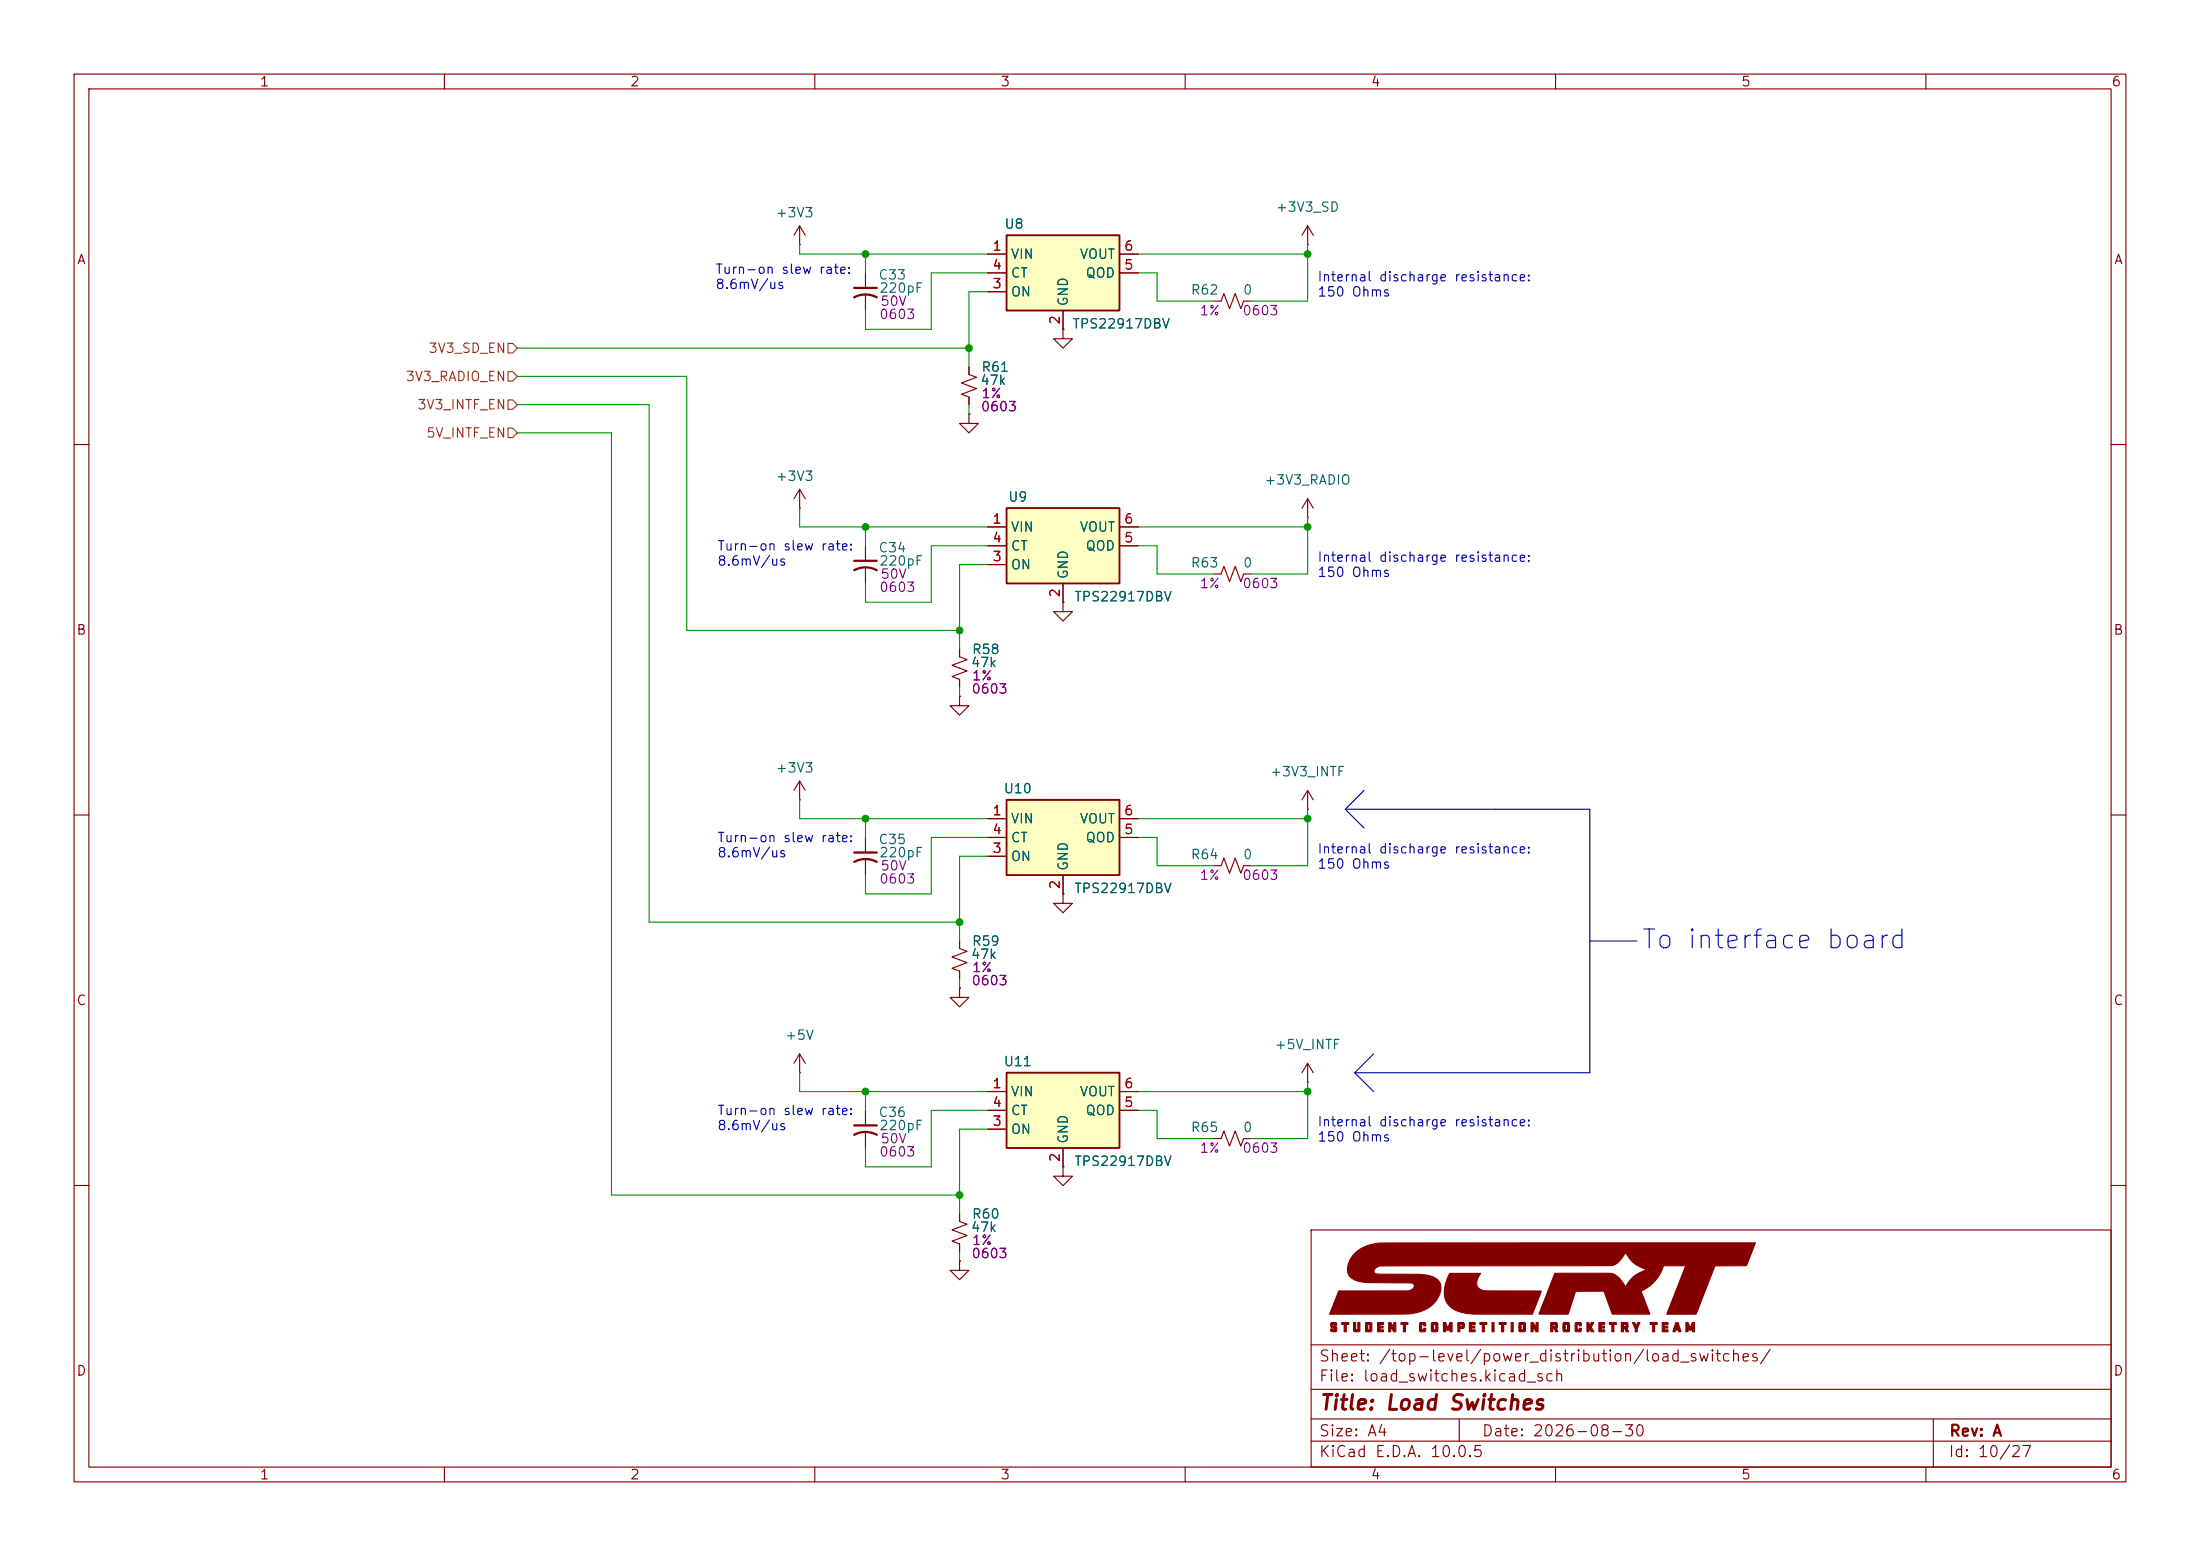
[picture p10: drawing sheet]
<svg xmlns="http://www.w3.org/2000/svg" width="297mm" height="210mm" viewBox="0 0 297 210" stroke-linecap="round" stroke-linejoin="round" font-family="sans-serif">
<g fill="none" stroke="#840000" stroke-width=".15">
<path d="M10 10h277v190h-277zM12 12h273v186h-273zM60 10v2M110 10v2M160 10v2M210 10v2M260 10v2M176.5 33h.1M176.5 30.5l-.7 1.3M176.5 30.5l.8 1.3M176.5 30.5v2.5M143.5 44.5v1.2h1.3l-1.3 1.3-1.3-1.3h1.3"/>
<path d="M143.5 44.5h.1M163.8 40.6h1l.4-1 .8 2.1 .8-2.1 .7 2.1 .4-1.1h1M10 60h2M285 60h2M10 110h2M116.8 113v2.1M116.8 116.1v2M163.8 116.8h1l.4-1 .8 2.1 .8-2.1 .7 2.1 .4-1.1h1M285 110h2M116.8 149.9v2M116.8 152.9v2M10 160h2"/>
<path d="M177 166h108v32h-108zM285 160h2M60 198v2M110 198v2M160 198v2M177 194.5h108M177 191.5h108M177 187.5h108M177 181.5h108M197 191.5v3M210 198v2M260 198v2"/>
<path d="M261 191.5v6.5"/>
</g>
<g fill="#840000" stroke="#840000" stroke-width=".15">
<path d="M179.7 178.5h.6l.1 .1 .1 .3-.6-.1v.1l.1 .1a.41 .41 0 0 1 .5 .2 .41 .41 0 0 1-.2 .5h-.5l-.2-.1v-.2l.6 .1v-.2h-.1a.42 .42 0 0 1-.5-.3 .42 .42 0 0 1 .1-.5z"/>
<path d="M181.1 178.5h1v.3h-.4v.9h-.2v-.9h-.4z"/>
<path d="M182.7 178.5h.3v1h.3v-1h.3v1.1l-.1 .1h-.7l-.1-.1z"/>
<path d="M184.4 178.5h.7l.1 .1v1l-.1 .1h-.7v-.6h.2v.4h.3v-.7h-.3v.3h-.2z"/>
<path d="M186 178.5h.8v.3h-.5v.2h.4v.2h-.4v.3h.5v.2h-.8z"/>
<path d="M187.5 178.5h.3l.4 .7v-.7h.2v1.2h-.2l-.4-.6-.1 .6h-.2z"/>
<path d="M189.1 178.5h1v.3h-.4v.9h-.2v-.9h-.4z"/>
<path d="M191.8 178.5h.6l.1 .1v.3h-.3v-.1h-.3v.7h.3v-.2h.3v.3l-.1 .1h-.6l-.2-.1v-1z"/>
<path d="M193.3 178.5h.7l.1 .1v1l-.1 .1h-.7l-.1-.1v-.5h.3v.4h.3v-.7h-.3v.3h-.3v-.5z"/>
<path d="M194.9 178.5h.3l.3 .7 .3-.7h.2v1.2h-.2v-.6l-.2 .4h-.3l-.2-.4v.6h-.2z"/>
<path d="M196.8 178.5h.4a.37 .37 0 0 1 .4 .1 .37 .37 0 0 1 .1 .4l-.1 .3h-.5v.4h-.3v-.8h.3v.1h.3v-.2h-.3v.1h-.3z"/>
<path d="M198.4 178.5h.7v.3h-.5v.2h.5v.2h-.5v.3h.5v.2h-.7z"/>
<path d="M199.8 178.5h.9v.3h-.3v.9h-.3v-.9h-.3z"/>
<path d="M201.4 178.5h.3v1.2h-.3z"/>
<path d="M202.4 178.5h.9v.3h-.3v.9h-.3v-.9h-.3z"/>
<path d="M204 178.5h.3v1.2h-.3z"/>
<path d="M205.2 178.5h.6l.1 .1v1l-.1 .1h-.6l-.1-.1v-.5h.2v.4h.4v-.7h-.4v.3h-.2v-.5z"/>
<path d="M206.7 178.5h.3l.4 .7v-.7h.2v1.2h-.2l-.4-.6v.6h-.3z"/>
<path d="M209.4 178.5h.3a.34 .34 0 0 1 .4 0 .34 .34 0 0 1 .2 .4v.3l-.2 .1 .2 .4h-.3l-.2-.4h-.2v.4h-.2v-.8h.2v.1h.4v-.2h-.4v.1h-.2z"/>
<path d="M211.1 178.5h.7l.1 .1v1l-.1 .1h-.7l-.1-.1v-.5h.3v.4h.3v-.7h-.3v.3h-.3v-.5z"/>
<path d="M212.8 178.5h.6l.1 .1v.3h-.3v-.1h-.3v.7h.3v-.2h.3v.3l-.1 .1h-.6l-.2-.1v-1z"/>
<path d="M214.2 178.5h.3v.5l.3-.5h.4l-.4 .6 .4 .6h-.3l-.4-.5v.5h-.3z"/>
<path d="M215.9 178.5h.7v.3h-.5v.2h.5v.2h-.5v.3h.5v.2h-.7z"/>
<path d="M217.3 178.5h.9v.3h-.3v.9h-.3v-.9h-.3z"/>
<path d="M218.9 178.5h.4a.34 .34 0 0 1 .4 0 .34 .34 0 0 1 .1 .4v.3l-.2 .1 .3 .4h-.4l-.2-.4h-.1v.4h-.3v-.8h.3v.1h.3v-.2h-.3v.1h-.3z"/>
<path d="M220.4 178.5h.3l.2 .5 .2-.5h.3l-.4 .8v.4h-.2v-.4z"/>
<path d="M222.8 178.5h.9v.3h-.3v.9h-.3v-.9h-.3z"/>
<path d="M224.4 178.5h.8v.3h-.5v.2h.4v.2h-.4v.3h.5v.2h-.8z"/>
<path d="M226.2 178.5h.3l.4 1.2a.25 .25 0 0 1-.3-.2h-.4a.22 .22 0 0 1-.1 .2 .22 .22 0 0 1-.2 0l.1-.5h.5l-.1-.3-.1 .3h-.3z"/>
<path d="M227.6 178.5h.3l.3 .7 .3-.7h.3v1.2h-.3v-.6l-.2 .4h-.2l-.2-.4v.6h-.3z"/>
<path d="M182.8 169.2a6.3 6.3 0 0 1 4.6-1.4l49.6-.1-1.2 3.1h-4.3l-2.5 6.6h-4l2.6-6.6h-3a5.6 5.6 0 0 1-3 3.5l1.1 3.1h-5l-1.1-2.9a.24 .24 0 0 0-.1-.2 .24 .24 0 0 0-.3 0h-3.5l-1 3.1h-3.9l2.1-5.5h7.6a3.5 3.5 0 0 1 2 1.8 4.6 4.6 0 0 1 2.7-2.3 4.5 4.5 0 0 1-2.7-2.3h-.1a2.78 2.78 0 0 1-1.7 1.7l-31.3 .1a.88 .88 0 0 0-.9 .8 .93 .93 0 0 0 1 .3h3.2a10.5 10.5 0 0 1 3.9 .4 1.67 1.67 0 0 1 .7 2.4 4.7 4.7 0 0 1-4 2.5l-10.8 .1 1.2-3.2h9.4a.69 .69 0 0 0 .8-.9 2.61 2.61 0 0 0-1.6-.2h-4.4a4.5 4.5 0 0 1-2.6-.8 2.26 2.26 0 0 1 .3-2.8z"/>
<path d="M195.7 171.9h4.2a1.52 1.52 0 0 0-.2 2l.3 .2a28.8 28.8 0 0 0 5.2 .1l2.9 .1-1.2 3.1h-5.8a11.3 11.3 0 0 1-4.6-.6 2.92 2.92 0 0 1-1.2-3.9z"/>
</g>
<path d="M115.3 116.3a3.2 3.2 0 0 1 3.1 0M115.3 115.1h3.1M115.3 153.2a3.2 3.2 0 0 1 3.1 0M115.3 151.9h3.1" fill="none" stroke="#840000" stroke-width=".3"/>
<path d="M135.9 31.8h15.2v10.1h-15.2z" fill="#ffffc2"/>
<path d="M135.9 31.8h15.2v10.1h-15.2z" fill="none" stroke="#840000" stroke-width=".25"/>
<g fill="none" stroke="#840000" stroke-width=".15">
<path d="M133.3 34.3h2.6M133.3 39.4h2.6M133.3 36.8h2.6M151.1 34.3h2.6M151.1 36.8h2.6M130.8 49.5v1l1 .4-2 .8 2 .8-2 .7 1 .4v1M143.5 41.9v2.6M107.9 68.6h.1M107.9 66l-.7 1.3M107.9 66l.8 1.3M107.9 66v2.6M143.5 81.3v1.3h1.3l-1.3 1.2-1.3-1.2h1.3"/>
<path d="M143.5 81.3h.1M176.5 109.2h.1M176.5 106.7l-.7 1.3M176.5 106.7l.8 1.3M176.5 106.7v2.5M143.5 157.5v1.3h1.3l-1.3 1.2-1.3-1.2h1.3M143.5 157.5h.1"/>
</g>
<path d="M135.9 144.8h15.2v10.1h-15.2z" fill="#ffffc2"/>
<path d="M135.9 144.8h15.2v10.1h-15.2z" fill="none" stroke="#840000" stroke-width=".25"/>
<path d="M129.5 127v1l1.1 .4-2.1 .8 2.1 .7-2.1 .8 1 .4v1M133.3 147.3h2.6M133.3 152.4h2.6M133.3 149.9h2.6M143.5 154.9v2.6M151.1 147.3h2.6M151.1 149.9h2.6" fill="none" stroke="#840000" stroke-width=".15"/>
<path d="M135.9 68.6h15.2v10.1h-15.2z" fill="#ffffc2"/>
<path d="M135.9 68.6h15.2v10.1h-15.2z" fill="none" stroke="#840000" stroke-width=".25"/>
<g fill="none" stroke="#840000" stroke-width=".15">
<path d="M107.9 33h.1M107.9 30.5v2.5M107.9 30.5l-.7 1.3M107.9 30.5l.8 1.3M116.8 36.8v2.1M116.8 39.9v2M133.3 71.1h2.6M133.3 76.2h2.6M133.3 73.7h2.6M143.5 78.7v2.6M151.1 71.1h2.6M151.1 73.7h2.6"/>
<path d="M129.5 94v1.3h1.3l-1.3 1.2-1.2-1.2h1.2M129.5 94h.1M129.5 87.6v1l1.1 .4-2.1 .8 2.1 .8-2.1 .7 1 .4v1M107.9 108h.1M107.9 105.4v2.6M107.9 105.4l-.7 1.3M107.9 105.4l.8 1.3M143.5 120.7v1.2h1.3l-1.3 1.3-1.3-1.3h1.3M143.5 120.7h.1M107.9 144.8h.1M107.9 142.2l-.7 1.3M107.9 142.2l.8 1.3"/>
<path d="M107.9 142.2v2.6M163.8 153.7h1l.4-1 .8 2 .8-2 .7 2 .4-1h1M176.5 146.1h.1M176.5 143.5l-.7 1.3M176.5 143.5l.8 1.3M176.5 143.5v2.6"/>
</g>
<path d="M115.3 38.9h3.1M115.3 40.1a3.2 3.2 0 0 1 3.1 0" fill="none" stroke="#840000" stroke-width=".3"/>
<path d="M135.9 108h15.2v10.1h-15.2z" fill="#ffffc2"/>
<path d="M135.9 108h15.2v10.1h-15.2z" fill="none" stroke="#840000" stroke-width=".25"/>
<g fill="none" stroke="#840000" stroke-width=".15">
<path d="M133.3 34.3h2.6M133.3 39.4h2.6M133.3 36.8h2.6M151.1 34.3h2.6M151.1 36.8h2.6M130.8 55.9v1.3h1.3l-1.3 1.2-1.3-1.2h1.3M130.8 55.9h.1M130.8 49.5v1M130.8 53.6v1M143.5 44.5h.1M143.5 41.9v2.6M116.8 73.7v2"/>
<path d="M116.8 76.7v2M133.3 71.1h2.6M133.3 76.2h2.6M133.3 73.7h2.6M143.5 78.7v2.6M151.1 71.1h2.6M151.1 73.7h2.6M163.8 77.5h1l.4-1 .8 2 .8-2 .7 2 .4-1h1M176.5 69.9h.1M176.5 67.3l-.7 1.3M176.5 67.3l.8 1.3M176.5 67.3v2.6"/>
<path d="M129.5 94h.1M129.5 87.6v1M129.5 91.7v1M143.5 81.3h.1M133.3 110.5h2.6M133.3 115.6h2.6M133.3 113h2.6M143.5 118.1v2.6M151.1 110.5h2.6M151.1 113h2.6M129.5 133.4v1.2h1.3l-1.3 1.3-1.2-1.3h1.2M129.5 133.4h.1"/>
<path d="M129.5 127v1M129.5 131.1v1M143.5 120.7h.1M133.3 147.3h2.6M133.3 152.4h2.6M133.3 149.9h2.6M143.5 157.5h.1M143.5 154.9v2.6M151.1 147.3h2.6M151.1 149.9h2.6M129.5 170.2v1.3h1.3l-1.3 1.2-1.2-1.2h1.2M129.5 170.2h.1"/>
<path d="M129.5 163.8v1l1.1 .4-2.1 .8 2.1 .8-2.1 .7 1 .4v1"/>
</g>
<path d="M115.3 77a3.2 3.2 0 0 1 3.1 0M115.3 75.7h3.1" fill="none" stroke="#840000" stroke-width=".3"/>
<path d="M68.6 50.2h.6l.6 .6-.6 .6h-.6zM68.6 54h.6l.6 .6-.6 .6h-.6zM68.6 46.4h.6l.6 .6-.6 .6h-.6zM68.6 57.8h.6l.6 .6-.6 .7h-.6z" fill="none" stroke="#725600" stroke-width=".15"/>
<path d="M181.6 109.2l2.5 2.6M181.6 109.2h33v35.6h-31.7M184.1 106.7l-2.5 2.5M214.6 127h6.4M182.9 144.8l2.5 2.5M185.4 142.2l-2.5 2.6" fill="none" stroke="#0000c2" stroke-width=".15"/>
<g fill="none" stroke="#009600" stroke-width=".15">
<path d="M107.9 33v1.3h25.4M116.8 34.3v2.5M133.3 36.8h-7.6v7.7h-8.9v-2.6M133.3 39.4h-2.5v10.1M153.7 36.8h2.5v3.8h7.6M153.7 34.3h22.8M176.5 33v7.6h-7.6M69.8 50.8h22.9v34.3h36.8M69.8 58.4h12.7v102.9h47M69.8 54.6h17.8v69.9h41.9M69.8 47h61M130.8 54.6v1.3"/>
<path d="M107.9 68.6v2.5h25.4M116.8 71.1v2.6M133.3 73.7h-7.6v7.6h-8.9v-2.6M133.3 76.2h-3.8v11.4M153.7 73.7h2.5v3.8h7.6M153.7 71.1h22.8M176.5 69.9v7.6h-7.6M129.5 92.7v1.3M107.9 108v2.5h25.4M116.8 110.5v2.5M133.3 113h-7.6v7.7h-8.9v-2.6M133.3 115.6h-3.8v11.4"/>
<path d="M153.7 110.5h22.8M153.7 113h2.5v3.8h7.6M176.5 109.2v7.6h-7.6M129.5 132.1v1.3M107.9 144.8v2.5h25.4M116.8 147.3v2.6M133.3 149.9h-7.6v7.6h-8.9v-2.6M133.3 152.4h-3.8v11.4M153.7 147.3h22.8M153.7 149.9h2.5v3.8h7.6M176.5 146.1v7.6h-7.6M129.5 168.9v1.3"/>
</g>
<g fill="#009600" stroke="#009600" stroke-width=".14">
<circle cx="176.5" cy="147.3" r=".46"/>
<circle cx="176.5" cy="110.5" r=".46"/>
<circle cx="116.8" cy="71.1" r=".46"/>
<circle cx="129.5" cy="85.1" r=".46"/>
<circle cx="130.8" cy="47" r=".46"/>
<circle cx="116.8" cy="147.3" r=".46"/>
<circle cx="116.8" cy="110.5" r=".46"/>
<circle cx="129.5" cy="124.5" r=".46"/>
<circle cx="129.5" cy="161.3" r=".46"/>
<circle cx="176.5" cy="71.1" r=".46"/>
<circle cx="176.5" cy="34.3" r=".46"/>
<circle cx="116.8" cy="34.3" r=".46"/>
</g>
<text font-size="2.5" fill="#0000c2" x="221.4" y="128.7">To interface board</text>
<text font-size="2" fill="#840000" x="178" y="190.8">Title: Load Switches</text>
<g font-size="1.5" fill="#840000">
<text x="178" y="184.1">Sheet: /top-level/power_distribution/load_switches/</text>
<text x="178" y="186.8">File: load_switches.kicad_sch</text>
<text x="178" y="197">KiCad E.D.A. 10.0.5</text>
<text x="178" y="194.2">Size: A4</text>
<text x="200" y="194.2">Date: 2026-08-30</text>
<text x="263" y="197">Id: 10/27</text>
<text x="263" y="194.2">Rev: A</text>
</g>
<g font-size="1.3" fill="#840000">
<text x="35" y="12">1</text>
<text x="85" y="12">2</text>
<text x="135" y="12">3</text>
<text x="185" y="12">4</text>
<text x="235" y="12">5</text>
<text x="285" y="12">6</text>
<text x="10.3" y="36">A</text>
<text x="285.3" y="36">A</text>
<text x="10.2" y="86">B</text>
<text x="285.2" y="86">B</text>
<text x="10.2" y="136">C</text>
<text x="285.2" y="136">C</text>
<text x="10.2" y="186">D</text>
<text x="285.2" y="186">D</text>
<text x="35" y="200">1</text>
<text x="85" y="200">2</text>
<text x="135" y="200">3</text>
<text x="185" y="200">4</text>
<text x="235" y="200">5</text>
<text x="285" y="200">6</text>
</g>
<g font-size="1.3" fill="#006464">
<text x="104.6" y="29.7">+3V3</text>
<text x="172.1" y="28.9">+3V3_SD</text>
<text x="135.5" y="31.2">U8</text>
<text x="136.4" y="35.3">VIN</text>
<text x="145.7" y="35.3">VOUT</text>
<text x="118.5" y="38">C33</text>
<text x="118.6" y="39.8">220pF</text>
<text x="136.4" y="40.3">ON</text>
<text x="136.4" y="37.8">CT</text>
<text x="144.5" y="41.4" transform="rotate(-90 144.5 41.4)">GND</text>
<text x="146.5" y="37.8">QOD</text>
<text x="160.7" y="40.1">R62</text>
<text x="167.7" y="40.1">0</text>
<text x="144.7" y="44.7">TPS22917DBV</text>
<text x="132.3" y="52.3">47k</text>
<text x="132.4" y="50.5">R61</text>
<text x="104.6" y="65.2">+3V3</text>
<text x="170.6" y="65.7">+3V3_RADIO</text>
<text x="136" y="68">U9</text>
<text x="118.5" y="74.9">C34</text>
<text x="118.6" y="76.7">220pF</text>
<text x="136.4" y="72.1">VIN</text>
<text x="136.4" y="77.2">ON</text>
<text x="136.4" y="74.6">CT</text>
<text x="145.7" y="72.1">VOUT</text>
<text x="146.5" y="74.6">QOD</text>
<text x="160.7" y="76.9">R63</text>
<text x="167.7" y="76.9">0</text>
<text x="144.5" y="78.3" transform="rotate(-90 144.5 78.3)">GND</text>
<text x="144.9" y="81.5">TPS22917DBV</text>
<text x="131.1" y="88.6">R58</text>
<text x="131" y="90.4">47k</text>
<text x="104.6" y="104.6">+3V3</text>
<text x="135.4" y="107.4">U10</text>
<text x="171.4" y="105.1">+3V3_INTF</text>
<text x="136.4" y="111.5">VIN</text>
<text x="136.4" y="114">CT</text>
<text x="145.7" y="111.5">VOUT</text>
<text x="146.5" y="114">QOD</text>
<text x="118.5" y="114.2">C35</text>
<text x="118.6" y="116">220pF</text>
<text x="136.4" y="116.5">ON</text>
<text x="144.5" y="117.6" transform="rotate(-90 144.5 117.6)">GND</text>
<text x="160.7" y="116.3">R64</text>
<text x="167.7" y="116.3">0</text>
<text x="144.9" y="120.9">TPS22917DBV</text>
<text x="131" y="129.7">47k</text>
<text x="131.1" y="128">R59</text>
<text x="105.9" y="140.7">+5V</text>
<text x="172" y="141.9">+5V_INTF</text>
<text x="135.4" y="144.2">U11</text>
<text x="136.4" y="148.3">VIN</text>
<text x="145.7" y="148.3">VOUT</text>
<text x="118.5" y="151.1">C36</text>
<text x="118.6" y="152.9">220pF</text>
<text x="136.4" y="153.4">ON</text>
<text x="136.4" y="150.8">CT</text>
<text x="144.5" y="154.5" transform="rotate(-90 144.5 154.5)">GND</text>
<text x="146.5" y="150.8">QOD</text>
<text x="160.7" y="153.1">R65</text>
<text x="167.7" y="153.1">0</text>
<text x="144.9" y="157.7">TPS22917DBV</text>
<text x="131" y="166.6">47k</text>
<text x="131.1" y="164.8">R60</text>
</g>
<g font-size="1.3" fill="#a90000">
<text x="133.9" y="34.2">1</text>
<text x="151.7" y="34.2">6</text>
<text x="133.9" y="39.2">3</text>
<text x="133.9" y="36.7">4</text>
<text x="151.7" y="36.7">5</text>
<text x="143.4" y="43.9" transform="rotate(-90 143.4 43.9)">2</text>
<text x="133.9" y="71">1</text>
<text x="151.7" y="71">6</text>
<text x="133.9" y="76.1">3</text>
<text x="133.9" y="73.5">4</text>
<text x="151.7" y="73.5">5</text>
<text x="143.4" y="80.7" transform="rotate(-90 143.4 80.7)">2</text>
<text x="133.9" y="110.4">1</text>
<text x="133.9" y="112.9">4</text>
<text x="151.7" y="112.9">5</text>
<text x="151.7" y="110.4">6</text>
<text x="133.9" y="115.4">3</text>
<text x="143.4" y="120.1" transform="rotate(-90 143.4 120.1)">2</text>
<text x="133.9" y="147.2">1</text>
<text x="133.9" y="149.7">4</text>
<text x="151.7" y="149.7">5</text>
<text x="151.7" y="147.2">6</text>
<text x="133.9" y="152.3">3</text>
<text x="143.4" y="156.9" transform="rotate(-90 143.4 156.9)">2</text>
</g>
<g font-size="1.3" fill="#0000c2">
<text x="96.5" y="37.3">Turn-on slew rate:</text>
<text x="96.5" y="39.3">8.6mV/us</text>
<text x="177.8" y="38.3">Internal discharge resistance:</text>
<text x="177.8" y="40.3">150 Ohms</text>
<text x="96.7" y="74.6">Turn-on slew rate:</text>
<text x="96.7" y="76.7">8.6mV/us</text>
<text x="177.8" y="76.1">Internal discharge resistance:</text>
<text x="177.8" y="78.2">150 Ohms</text>
<text x="96.7" y="114">Turn-on slew rate:</text>
<text x="96.7" y="116">8.6mV/us</text>
<text x="177.8" y="115.5">Internal discharge resistance:</text>
<text x="177.8" y="117.6">150 Ohms</text>
<text x="96.7" y="150.8">Turn-on slew rate:</text>
<text x="96.7" y="152.9">8.6mV/us</text>
<text x="177.8" y="152.3">Internal discharge resistance:</text>
<text x="177.8" y="154.4">150 Ohms</text>
</g>
<g font-size="1.3" fill="#840084">
<text x="118.8" y="41.6">50V</text>
<text x="118.6" y="43.4">0603</text>
<text x="161.9" y="42.9">1%</text>
<text x="167.6" y="42.9">0603</text>
<text x="132.3" y="55.8">0603</text>
<text x="132.4" y="54">1%</text>
<text x="118.6" y="80.2">0603</text>
<text x="118.8" y="78.4">50V</text>
<text x="161.9" y="79.7">1%</text>
<text x="167.6" y="79.7">0603</text>
<text x="131.1" y="93.9">0603</text>
<text x="131.1" y="92.1">1%</text>
<text x="118.6" y="119.6">0603</text>
<text x="118.8" y="117.8">50V</text>
<text x="161.9" y="119.1">1%</text>
<text x="167.6" y="119.1">0603</text>
<text x="131.1" y="131.5">1%</text>
<text x="131.1" y="133.3">0603</text>
<text x="118.8" y="154.6">50V</text>
<text x="161.9" y="155.9">1%</text>
<text x="167.6" y="155.9">0603</text>
<text x="118.6" y="156.4">0603</text>
<text x="131.1" y="170.1">0603</text>
<text x="131.1" y="168.3">1%</text>
</g>
<g font-size="1.3" fill="#725600">
<text x="57.8" y="48">3V3_SD_EN</text>
<text x="54.7" y="51.8">3V3_RADIO_EN</text>
<text x="56.2" y="55.6">3V3_INTF_EN</text>
<text x="57.5" y="59.4">5V_INTF_EN</text>
</g>
</svg>
